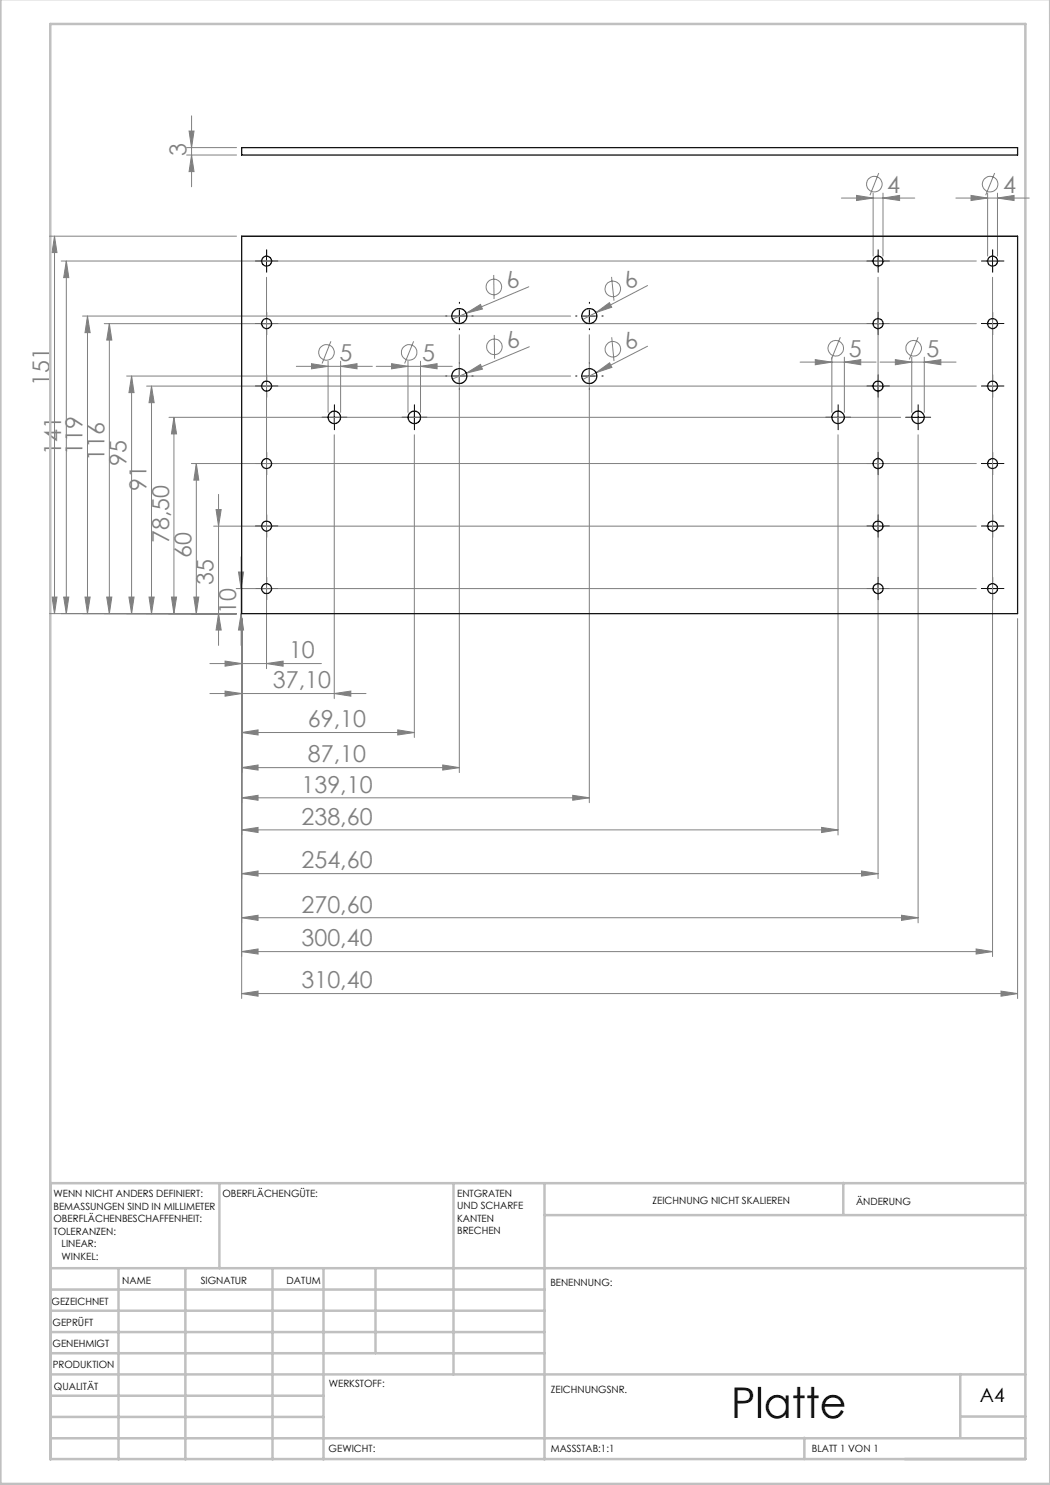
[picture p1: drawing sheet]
<svg xmlns="http://www.w3.org/2000/svg" width="210mm" height="297mm" viewBox="0 0 210 297" stroke-linecap="round" stroke-linejoin="round" font-family="sans-serif">
<g fill="none" stroke="#808080" stroke-width=".2">
<path d="M37.3 31h10M37.3 29.5h10M37.8 26.2h1l-.5 3.3zM38.3 31l.5 3.3h-1zM38.3 23.2v14.2M168.3 39.6h14.7M171.3 39.1l3.3 .5-3.3 .5zM174.6 38.6v12.6M175.8 34.6l-1.8 4.4M176.6 39.6l3.3-.5v1zM176.6 38.6v12.6M191.2 39.6h14.6"/>
<path d="M194.2 39.1l3.3 .5-3.3 .5zM197.5 38.6v12.6M198.9 34.6l-1.8 4.4M199.5 39.6l3.3-.5v1zM199.5 38.6v12.6M9.9 47.2h37.4M10.9 47.2l.5 3.3h-1zM10.9 47.2v75.5M12.2 52.2h183.1M13.3 52.2v70.5M13.3 52.2l.5 3.3h-1.1zM53.3 55.5v78.2"/>
<path d="M98.7 55l.1 4.8M105.8 57.4l-15.3 6.4M122.3 55.4l.5 4.7M129.5 57.1l-10.3 5.4M175.6 55.5v120.2M198.5 55.5v135.8M16.5 63.2h97.6M17.5 63.2l.5 3.3h-1zM17.5 63.2v59.5M20.8 64.7h174.5M21.9 64.7l.5 3.3h-1.1zM21.9 64.7v58"/>
<path d="M25.3 75.2h88.8M26.3 75.2l.5 3.3h-1zM26.3 75.2v47.5M29.3 77.2h166M30.3 77.2v45.5M30.3 77.2l.5 3.3h-1zM59.3 73.3h15.2M62.3 72.7l3.3 .6-3.3 .5zM65.6 72.2v10.3M66.2 68.3l-1.8 4.4M68.1 73.3l3.3-.6v1.1zM68.1 72.2v10.3"/>
<path d="M75.2 73.3h15.3M78.3 72.7l3.3 .6-3.3 .5zM81.6 72.2v10.3M82.7 68.3l-1.8 4.4M84.1 73.3l3.3-.6v1.1zM84.1 72.2v10.3M91.9 67v87.5M93.2 74.6l2.9-1.7 .4 .9zM93.2 62.6l2.9-1.7 .4 .9zM93.2 74.6l-2.7 1.2M98.8 67l.1 4.8M105.9 69.4l-12.7 5.2"/>
<path d="M117.9 67v93.5M119.2 74.5l2.7-1.9 .5 .9zM119.2 62.5l2.7-2 .4 1zM119.2 62.5l-2.7 1.4M122.3 67.4l.5 4.8M129.5 69.2l-13 6.7M160 72.4h15.2M163.1 71.9l3.3 .5-3.3 .6zM166.4 71.4v11.1M168.1 67.4l-1.8 4.5M168.9 72.4l3.3-.5v1.1zM168.9 71.4v11.1"/>
<path d="M176 72.4h15.2M179.1 71.9l3.3 .5-3.3 .6zM182.4 71.4v11.1M183.6 67.4l-1.7 4.5M184.9 72.4l3.3-.5v1.1zM184.9 71.4v11.1M33.8 83.5h146.3M34.8 83.5l.5 3.3h-1zM34.8 83.5v39.2M38.3 92.7h157M39.3 92.7v30M39.3 92.7l.5 3.3h-1z"/>
<path d="M43.7 98.9v30.2M66.9 87v52.7M82.9 87v60.5M167.6 87v80M183.6 87v97.6M10.4 119.4h1l-.5 3.3zM12.7 119.4h1.1l-.5 3.3zM17 119.4h1l-.5 3.3zM21.3 119.4h1.1l-.5 3.3zM25.8 119.4h1l-.5 3.3zM29.8 119.4h1l-.5 3.3zM34.3 119.4h1l-.5 3.3z"/>
<path d="M38.8 119.4h1l-.5 3.3zM42.7 105.2h152.6M43.2 101.9h1l-.5 3.3zM47.2 117.7h148.1M47.7 114.4h1l-.5 3.3zM48.2 111.4v17.7M42 138.7h31.2M42 132.7h22.3M43.7 122.7l.5 3.3h-1zM45 138.2l3.3 .5-3.3 .5zM45 132.2l3.3 .5-3.3 .5zM47.3 122.7h-37.4"/>
<path d="M48.2 122.7l.5 3.3h-1zM48.3 123.7v76M53.3 132.7l3.3-.5v1zM66.9 138.7l3.3-.5v1zM203.5 123.7v76M48.3 146.5l3.3-.5v1zM48.3 153.5l3.3-.5v1zM48.3 159.6l3.3-.5v1zM48.3 146.5h34.6M48.3 153.5h43.6M48.3 159.6h69.6M79.6 146l3.3 .5-3.3 .5z"/>
<path d="M88.5 153l3.4 .5-3.4 .5zM114.5 159.1l3.4 .5-3.4 .5zM48.3 166l3.3-.5v1zM48.3 174.7l3.3-.5v1zM48.3 166h119.3M48.3 174.7h127.3M164.3 165.5l3.3 .5-3.3 .5zM172.3 174.2l3.3 .5-3.3 .5zM48.3 183.5l3.3-.4v1zM48.3 190.3l3.3-.5v1zM48.3 198.7l3.3-.5v1zM48.3 183.5h135.3"/>
<path d="M48.3 190.3h150.2M48.3 198.7h155.2M180.3 183.1l3.3 .4-3.3 .6zM195.2 189.8l3.3 .5-3.3 .5zM200.2 198.2l3.3 .5-3.3 .5z"/>
<circle cx="174.9" cy="36.8" r="1.56"/>
<circle cx="198" cy="36.8" r="1.56"/>
<circle cx="98.8" cy="57.4" r="1.56"/>
<circle cx="122.6" cy="57.8" r="1.56"/>
<circle cx="65.3" cy="70.5" r="1.55"/>
<circle cx="81.8" cy="70.5" r="1.55"/>
<circle cx="98.9" cy="69.4" r="1.57"/>
<circle cx="122.6" cy="69.8" r="1.56"/>
<circle cx="167.2" cy="69.7" r="1.55"/>
<circle cx="182.7" cy="69.7" r="1.55"/>
</g>
<g fill="none" stroke="#000" stroke-width=".2" stroke-dasharray="15.2 1.3 1.3 1.3">
<path d="M52.1 52.2h-1M53.3 51v-1M53.3 53.5v1M54.6 52.2h1M174.4 52.2h-1M175.6 51v-1M175.6 53.5v1M176.9 52.2h1M197.3 52.2h-1M198.5 51v-1M198.5 53.5v1M199.8 52.2h1"/>
<path d="M52.1 64.7h-1M52.1 77.2h-1M53.3 63.5v-1M53.3 66v1M53.3 76v-1M53.3 78.5v1M54.6 64.7h1M54.6 77.2h1M89.4 63.2h-.3M89.4 75.2h-.3M91.9 60.7v-.2M91.9 65.7v.3"/>
<path d="M91.9 72.7v-.2M91.9 77.7v.3M94.4 63.2h.2M94.4 75.2h.2M115.4 63.2h-.3M115.4 75.2h-.3M117.9 60.7v-.2M117.9 65.7v.3M117.9 72.7v-.2M117.9 77.7v.3M120.4 63.2h.2M120.4 75.2h.2"/>
<path d="M174.4 77.2h-1M174.4 64.7h-1M175.6 76v-1M175.6 78.5v1M175.6 63.5v-1M175.6 66v1M176.9 77.2h1M176.9 64.7h1M197.3 64.7h-1M197.3 77.2h-1M198.5 63.5v-1M198.5 66v1"/>
<path d="M198.5 76v-1M198.5 78.5v1M199.8 64.7h1M199.8 77.2h1M52.1 92.7h-1M53.3 91.5v-1M53.3 94v1M54.6 92.7h1M65.6 83.5h-1.2M66.9 82.2v-1.2M66.9 84.7v1.3M68.1 83.5h1.3"/>
<path d="M81.6 83.5h-1.2M82.9 82.2v-1.2M82.9 84.7v1.3M84.1 83.5h1.3M166.4 83.5h-1.3M167.6 82.2v-1.2M167.6 84.7v1.3M168.9 83.5h1.2M174.4 92.7h-1M175.6 91.5v-1M175.6 94v1M176.9 92.7h1"/>
<path d="M182.4 83.5h-1.3M183.6 82.2v-1.2M183.6 84.7v1.3M184.9 83.5h1.2M197.3 92.7h-1M198.5 91.5v-1M198.5 94v1M199.8 92.7h1M52.1 105.2h-1M52.1 117.7h-1M53.3 104v-1M53.3 106.5v1"/>
<path d="M53.3 116.5v-1M53.3 119v1M54.6 105.2h1M54.6 117.7h1M174.4 117.7h-1M174.4 105.2h-1M175.6 116.5v-1M175.6 119v1M175.6 104v-1M175.6 106.5v1M176.9 117.7h1M176.9 105.2h1"/>
<path d="M197.3 105.2h-1M197.3 117.7h-1M198.5 104v-1M198.5 106.5v1M198.5 116.5v-1M198.5 119v1M199.8 105.2h1M199.8 117.7h1"/>
</g>
<g fill="none" stroke="#000" stroke-width=".2">
<path d="M52.1 52.2h2.5M53.3 51v2.5M174.4 52.2h2.4M175.6 51v2.5M197.3 52.2h2.5M198.5 51v2.5M52.1 64.7h2.5M52.1 77.2h2.5M53.3 63.5v2.5M53.3 76v2.5M90.6 63.2h2.5M90.6 75.2h2.5"/>
<path d="M91.9 62v2.5M91.9 74v2.5M116.6 63.2h2.5M116.6 75.2h2.5M117.9 62v2.5M117.9 74v2.5M174.4 64.7h2.4M174.4 77.2h2.4M175.6 63.5v2.5M175.6 76v2.5M197.3 64.7h2.5M197.3 77.2h2.5"/>
<path d="M198.5 63.5v2.5M198.5 76v2.5M52.1 92.7h2.5M53.3 91.5v2.5M65.6 83.5h2.5M66.9 82.2v2.5M81.6 83.5h2.5M82.9 82.2v2.5M166.4 83.5h2.5M167.6 82.2v2.5M174.4 92.7h2.4M175.6 91.5v2.5"/>
<path d="M182.4 83.5h2.5M183.6 82.2v2.5M197.3 92.7h2.5M198.5 91.5v2.5M52.1 105.2h2.5M52.1 117.7h2.5M53.3 104v2.5M53.3 116.5v2.5M174.4 105.2h2.4M174.4 117.7h2.4M175.6 104v2.5M175.6 116.5v2.5"/>
<path d="M197.3 105.2h2.5M197.3 117.7h2.5M198.5 104v2.5M198.5 116.5v2.5"/>
</g>
<g fill="none" stroke="#c0c0c0" stroke-width=".5">
<path d="M.1 -.1v296.9h209.9v-296.9M10.1 4.8h195v287h-195zM43.9 236.6v17M90.7 236.6v38.3M108.9 236.6v55.3M168.7 236.6v6.3M205.1 236.6h-195v55.3M10.1 253.6h195M10.1 257.9h98.8M23.7 253.6v38.3M37.1 253.6v38.3M54.5 253.6v38.3"/>
<path d="M64.7 253.6v38.3M75.1 253.6v17M108.9 243h96.2M10.1 270.6h98.8M10.1 266.4h98.8M10.1 262.1h98.8M10.1 279.1h54.6M10.1 274.9h195M192.1 274.8v12.7M10.1 287.7h195M10.1 283.4h54.6M160.9 287.5v4.3"/>
<path d="M192.1 283.3h13"/>
</g>
<g fill="#808080">
<path d="M93.2 74.6l2.9-1.7 .4 .9z"/>
<path d="M93.2 62.6l2.9-1.7 .4 .9z"/>
<path d="M119.2 74.5l2.7-1.9 .5 .9z"/>
<path d="M119.2 62.5l2.7-2 .4 1z"/>
<path d="M66.9 138.7l3.3-.5v1zM45 138.2l3.3 .5-3.3 .5z"/>
<path d="M45 132.2l3.3 .5-3.3 .5zM53.3 132.7l3.3-.5v1zM48.3 146.5l3.3-.5v1zM79.6 146l3.3 .5-3.3 .5zM48.3 153.5l3.3-.5v1zM88.5 153l3.4 .5-3.4 .5zM48.3 159.6l3.3-.5v1zM114.5 159.1l3.4 .5-3.4 .5zM48.3 166l3.3-.5v1zM164.3 165.5l3.3 .5-3.3 .5zM48.3 174.7l3.3-.5v1zM172.3 174.2l3.3 .5-3.3 .5zM48.3 183.5l3.3-.4v1zM180.3 183.1l3.3 .4-3.3 .6zM48.3 190.3l3.3-.5v1zM195.2 189.8l3.3 .5-3.3 .5zM194.2 39.1l3.3 .5-3.3 .5zM199.5 39.6l3.3-.5v1zM171.3 39.1l3.3 .5-3.3 .5zM176.6 39.6l3.3-.5v1zM179.1 71.9l3.3 .5-3.3 .6zM184.9 72.4l3.3-.5v1.1zM163.1 71.9l3.3 .5-3.3 .6zM168.9 72.4l3.3-.5v1.1zM78.3 72.7l3.3 .6-3.3 .5zM84.1 73.3l3.3-.6v1.1zM62.3 72.7l3.3 .6-3.3 .5zM68.1 73.3l3.3-.6v1.1z"/>
<path d="M48.3 198.7l3.3-.5v1zM200.2 198.2l3.3 .5-3.3 .5z"/>
<path d="M43.7 122.7l.5 3.3h-1zM43.2 101.9h1l-.5 3.3zM10.4 119.4h1l-.5 3.3zM10.9 47.2l.5 3.3h-1zM38.3 31l.5 3.3h-1zM37.8 26.2h1l-.5 3.3z"/>
<path d="M47.7 114.4h1l-.5 3.3zM48.2 122.7l.5 3.3h-1zM39.3 92.7l.5 3.3h-1zM38.8 119.4h1l-.5 3.3zM34.8 83.5l.5 3.3h-1zM34.3 119.4h1l-.5 3.3zM30.3 77.2l.5 3.3h-1zM29.8 119.4h1l-.5 3.3zM26.3 75.2l.5 3.3h-1zM25.8 119.4h1l-.5 3.3zM21.9 64.7l.5 3.3h-1.1zM21.3 119.4h1.1l-.5 3.3zM17.5 63.2l.5 3.3h-1zM17 119.4h1l-.5 3.3zM13.3 52.2l.5 3.3h-1.1zM12.7 119.4h1.1l-.5 3.3z"/>
</g>
<g fill="none" stroke="#000" stroke-width=".25">
<path d="M48.3 29.5h155.2v1.5h-155.2zM48.3 47.2h155.2v75.5h-155.2z"/>
<circle cx="53.3" cy="52.2" r=".99"/>
<circle cx="175.6" cy="52.2" r=".99"/>
<circle cx="198.5" cy="52.2" r=".99"/>
<circle cx="53.3" cy="64.7" r=".99"/>
<circle cx="53.3" cy="77.2" r="1"/>
<circle cx="91.8" cy="75.2" r="1.5"/>
<circle cx="91.9" cy="63.2" r="1.51"/>
<circle cx="117.8" cy="75.2" r="1.5"/>
<circle cx="117.9" cy="63.2" r="1.51"/>
<circle cx="175.6" cy="64.7" r=".99"/>
<circle cx="175.6" cy="77.2" r="1"/>
<circle cx="198.5" cy="64.7" r=".99"/>
<circle cx="198.5" cy="77.2" r="1"/>
<circle cx="53.3" cy="92.7" r=".99"/>
<circle cx="66.9" cy="83.5" r="1.25"/>
<circle cx="82.9" cy="83.5" r="1.26"/>
<circle cx="167.6" cy="83.5" r="1.25"/>
<circle cx="175.6" cy="92.7" r=".99"/>
<circle cx="183.6" cy="83.5" r="1.26"/>
<circle cx="198.5" cy="92.7" r=".99"/>
<circle cx="53.3" cy="105.2" r=".99"/>
<circle cx="53.3" cy="117.7" r=".99"/>
<circle cx="175.6" cy="117.7" r=".99"/>
<circle cx="175.6" cy="105.2" r=".99"/>
<circle cx="198.5" cy="105.2" r=".99"/>
<circle cx="198.5" cy="117.7" r=".99"/>
</g>
<text font-size="8.5" x="146.2" y="283.5">Platte</text>
<g font-size="4.7" fill="#808080">
<text x="37.3" y="31.1" transform="rotate(-90 37.3 31.1)">3</text>
<text x="177.5" y="38.5">4</text>
<text x="200.6" y="38.5">4</text>
<text x="101.8" y="58" transform="rotate(-23 101.8 58)">6</text>
<text x="125.6" y="58.1" transform="rotate(-28 125.6 58.1)">6</text>
<text x="101.9" y="69.9" transform="rotate(-23 101.9 69.9)">6</text>
<text x="125.7" y="70.2" transform="rotate(-27 125.7 70.2)">6</text>
<text x="169.7" y="71.3">5</text>
<text x="185.3" y="71.3">5</text>
<text x="9.9" y="77.1" transform="rotate(-90 9.9 77.1)">151</text>
<text x="67.9" y="72.2">5</text>
<text x="84.4" y="72.2">5</text>
<text x="12.3" y="91" transform="rotate(-90 12.3 91)">141</text>
<text x="16.5" y="91" transform="rotate(-90 16.5 91)">119</text>
<text x="20.9" y="92.2" transform="rotate(-90 20.9 92.2)">116</text>
<text x="25.3" y="93.3" transform="rotate(-90 25.3 93.3)">95</text>
<text x="29.3" y="98.1" transform="rotate(-90 29.3 98.1)">91</text>
<text x="33.8" y="108.6" transform="rotate(-90 33.8 108.6)">78,50</text>
<text x="38.3" y="111.5" transform="rotate(-90 38.3 111.5)">60</text>
<text x="42.7" y="117.1" transform="rotate(-90 42.7 117.1)">35</text>
<text x="47.2" y="122.8" transform="rotate(-90 47.2 122.8)">10</text>
<text x="57.8" y="131.7">10</text>
<text x="54.6" y="137.7">37,10</text>
<text x="61.6" y="145.5">69,10</text>
<text x="61.6" y="152.5">87,10</text>
<text x="60.3" y="158.5">139,10</text>
<text x="60.3" y="165">238,60</text>
<text x="60.3" y="173.7">254,60</text>
<text x="60.3" y="182.5">270,60</text>
<text x="60.3" y="189.3">300,40</text>
<text x="60.3" y="197.7">310,40</text>
</g>
<text font-size="3.9" x="196" y="280.4">A4</text>
<g font-size="2">
<text x="10.7" y="239.5">WENN NICHT ANDERS DEFINIERT:</text>
<text x="44.5" y="239.5">OBERFLÄCHENGÜTE:</text>
<text x="91.4" y="239.4">ENTGRATEN</text>
<text x="10.7" y="242">BEMASSUNGEN SIND IN MILLIMETER</text>
<text x="10.7" y="244.5">OBERFLÄCHENBESCHAFFENHEIT:</text>
<text x="91.4" y="241.9">UND SCHARFE</text>
<text x="91.4" y="244.4">KANTEN</text>
<text x="130.5" y="240.8">ZEICHNUNG NICHT SKALIEREN</text>
<text x="171.2" y="241">ÄNDERUNG</text>
<text x="10.7" y="247">TOLERANZEN:</text>
<text x="12.3" y="249.5">LINEAR:</text>
<text x="12.3" y="252">WINKEL:</text>
<text x="91.4" y="246.9">BRECHEN</text>
<text x="24.4" y="256.9">NAME</text>
<text x="40.1" y="256.8">SIGNATUR</text>
<text x="57.3" y="256.8">DATUM</text>
<text x="110.1" y="257.1">BENENNUNG:</text>
<text x="10.3" y="260.9">GEZEICHNET</text>
<text x="10.5" y="269.3">GENEHMIGT</text>
<text x="10.5" y="265.2">GEPRÜFT</text>
<text x="10.6" y="273.6">PRODUKTION</text>
<text x="10.8" y="278">QUALITÄT</text>
<text x="65.8" y="277.4">WERKSTOFF:</text>
<text x="110.2" y="278.5">ZEICHNUNGSNR.</text>
<text x="65.7" y="290.4">GEWICHT:</text>
<text x="110.2" y="290.5">MASSSTAB:1:1</text>
<text x="162.4" y="290.4">BLATT 1 VON 1</text>
</g>
</svg>
